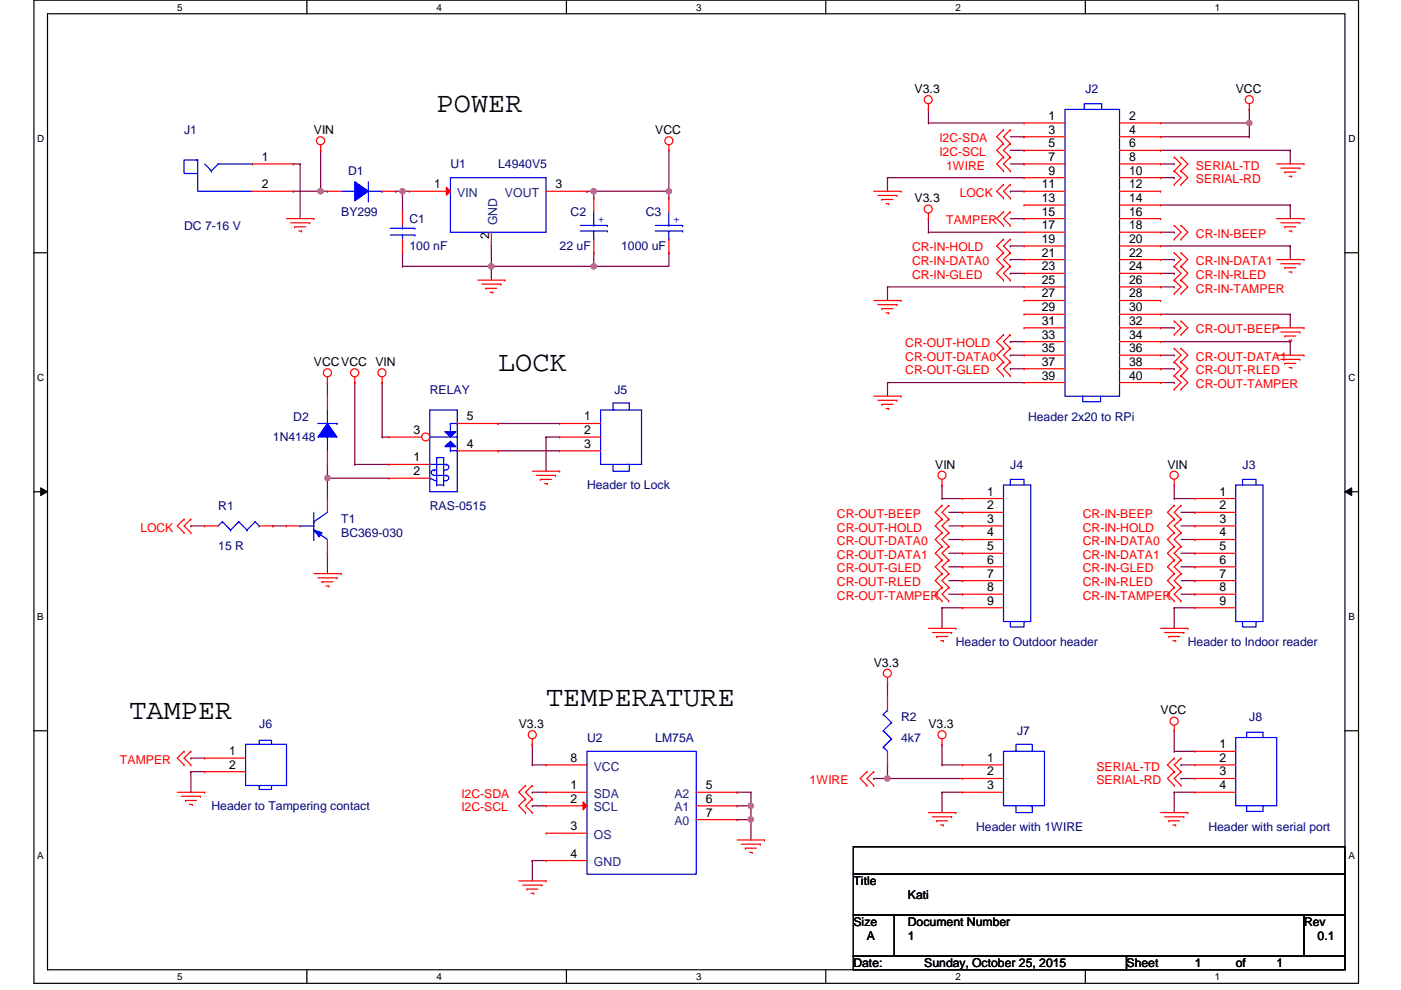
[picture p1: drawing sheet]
<svg xmlns="http://www.w3.org/2000/svg" width="297mm" height="210mm" viewBox="0 0 297 210" stroke-linecap="round" stroke-linejoin="round" font-family="sans-serif">
<path d="M7.2 0h280.8v208.5h-280.8zM10.1 2.9h275.1v202.7h-275.1z" fill="none" stroke="#000" stroke-width=".25"/>
<g fill="#fff">
<path d="M37.5 .3h1.2v2.4h-1.2z"/>
<path d="M37.5 205.9h1.2v2.3h-1.2z"/>
</g>
<path d="M65.1 0v2.9M65.1 205.6v2.9" fill="none" stroke="#000" stroke-width=".25"/>
<g fill="#fff">
<path d="M92.5 .3h1.2v2.4h-1.2z"/>
<path d="M92.5 205.9h1.2v2.3h-1.2z"/>
</g>
<path d="M120.1 0v2.9M120.1 205.6v2.9" fill="none" stroke="#000" stroke-width=".25"/>
<g fill="#fff">
<path d="M147.6 .3h1.1v2.4h-1.1z"/>
<path d="M147.6 205.9h1.1v2.3h-1.1z"/>
</g>
<path d="M175.1 0v2.9M175.1 205.6v2.9" fill="none" stroke="#000" stroke-width=".25"/>
<g fill="#fff">
<path d="M202.6 .3h1.1v2.4h-1.1z"/>
<path d="M202.6 205.9h1.1v2.3h-1.1z"/>
</g>
<path d="M230.1 0v2.9M230.1 205.6v2.9" fill="none" stroke="#000" stroke-width=".25"/>
<g fill="#fff">
<path d="M257.6 .3h1.1v2.4h-1.1z"/>
<path d="M257.6 205.9h1.1v2.3h-1.1z"/>
<path d="M7.9 28.2h1.5v2.4h-1.5z"/>
<path d="M285.9 28.2h1.5v2.4h-1.5z"/>
<path d="M7.9 78.9h1.5v2.3h-1.5z"/>
<path d="M285.9 78.9h1.5v2.3h-1.5z"/>
</g>
<path d="M7.2 53.6h2.9M285.2 53.6h2.8" fill="none" stroke="#000" stroke-width=".25"/>
<g fill="#fff">
<path d="M7.9 129.6h1.4v2.3h-1.4z"/>
<path d="M285.9 129.6h1.3v2.3h-1.3z"/>
</g>
<path d="M7.2 104.3h2.9M285.2 104.3h2.8" fill="none" stroke="#000" stroke-width=".25"/>
<path d="M8.6 103.4l1.5 .9-1.5 .8zM285.2 104.3l1.4-.9v1.7z" fill="#000"/>
<path d="M8.6 103.4l1.5 .9-1.5 .8zM285.2 104.3l1.4-.9v1.7z" fill="none" stroke="#000" stroke-width=".21"/>
<g fill="#fff">
<path d="M7.9 180.3h1.4v2.3h-1.4z"/>
<path d="M285.9 180.3h1.3v2.3h-1.3z"/>
</g>
<path d="M7.2 154.9h2.9M285.2 154.9h2.8" fill="none" stroke="#000" stroke-width=".25"/>
<path d="M62.2 40.6h.1M62.2 40.6h5.8" fill="none" stroke="#800040" stroke-width=".25"/>
<circle cx="68" cy="40.6" r=".56" fill="#f0f"/>
<circle cx="68" cy="40.6" r=".56" fill="none" stroke="#f0f" stroke-width=".25"/>
<g fill="none" stroke="#800040" stroke-width=".25">
<path d="M62.2 34.8h.1M62.2 34.8h1.4M63.6 34.8h.1M63.6 34.8v11.6M68 31.9h.1M68 31.9v8.7M68 40.6h.1M68 40.6h1.4M83.9 40.6h.1M83.9 40.6h1.4M85.3 56.5h.1M85.3 40.6h.1"/>
<path d="M85.3 40.6v4.3M104.2 52.2h.1M104.2 52.2v4.3h-18.9"/>
</g>
<circle cx="104.2" cy="56.5" r=".56" fill="#f0f"/>
<circle cx="104.2" cy="56.5" r=".56" fill="none" stroke="#f0f" stroke-width=".25"/>
<path d="M85.3 53.6h.1M85.3 40.6h.1M85.3 53.6v2.9M85.3 40.6h1.5" fill="none" stroke="#800040" stroke-width=".25"/>
<circle cx="85.3" cy="40.6" r=".56" fill="#f0f"/>
<circle cx="85.3" cy="40.6" r=".56" fill="none" stroke="#f0f" stroke-width=".25"/>
<path d="M124.5 40.6h.1M124.5 40.6h1.4M125.9 40.6h.1M125.9 40.6v1.4" fill="none" stroke="#800040" stroke-width=".25"/>
<circle cx="125.9" cy="40.6" r=".56" fill="#f0f"/>
<circle cx="125.9" cy="40.6" r=".56" fill="none" stroke="#f0f" stroke-width=".25"/>
<path d="M125.9 53.6h.1M125.9 53.6v2.9" fill="none" stroke="#800040" stroke-width=".25"/>
<circle cx="125.9" cy="56.5" r=".56" fill="#f0f"/>
<circle cx="125.9" cy="56.5" r=".56" fill="none" stroke="#f0f" stroke-width=".25"/>
<path d="M104.2 56.5h.1M104.2 56.5h21.7M104.2 56.5v2.9M141.8 40.6h.1M141.8 40.6v1.4" fill="none" stroke="#800040" stroke-width=".25"/>
<circle cx="141.8" cy="40.6" r=".56" fill="#f0f"/>
<circle cx="141.8" cy="40.6" r=".56" fill="none" stroke="#f0f" stroke-width=".25"/>
<g fill="none" stroke="#800040" stroke-width=".25">
<path d="M141.8 31.9h.1M141.8 31.9v8.7h-15.9M196.8 23.2h.1M196.8 26.1h.1M196.8 23.2v2.9M196.8 26.1h20.3M246.1 26.1h18.8M246.1 29h18.8M264.9 26.1h.1M264.9 23.2h.1M264.9 29h.1M264.9 23.2v5.8"/>
<path d="M125.9 40.6h.1M125.9 56.5h.1M141.8 53.6h.1M141.8 53.6v2.9h-15.9M214.2 40.6h.1M214.2 40.6h2.9M81 81.1h.1M81 92.7h.1M81 81.1v11.6M81 92.7h1.5M105.6 89.8h.1M105.6 95.6h.1"/>
<path d="M105.6 89.8h13.1M105.6 95.6h13.1M115.8 92.7h.1M115.8 92.7h2.9M115.8 92.7v7.2M40.5 111.5h.1M40.5 111.5h2.9M57.9 111.5h.1M57.9 111.5h2.8M69.4 117.3h.1M69.4 117.3v4.3M199.7 102.8h.1"/>
<path d="M199.7 105.7h.1M199.7 102.8v2.9M199.7 105.7h4.4M249 102.8h.1M249 105.7h.1M249 102.8v2.9M249 105.7h4.3M199.7 128.9h.1M199.7 128.9v4.3M199.7 128.9h4.4M249 128.9h.1M249 128.9v4.3"/>
<path d="M249 128.9h4.3M249 154.9h.1M249 159.3h.1M249 154.9v4.4M249 159.3h4.3M199.7 162.2h.1M199.7 162.2h4.4M249 168h.1M249 168h4.3"/>
</g>
<circle cx="264.9" cy="26.1" r=".56" fill="#f0f"/>
<circle cx="264.9" cy="26.1" r=".56" fill="none" stroke="#f0f" stroke-width=".25"/>
<g fill="none" stroke="#800040" stroke-width=".25">
<path d="M188.2 37.7h.1M188.2 37.7h28.9M188.2 37.7v2.9M214.2 29h2.9M214.2 31.9h2.9M217.1 29h.1M217.1 31.9h.1M246.1 31.9h27.5M246.1 34.8h2.9M246.1 37.7h2.9M249 34.8h.1M249 37.7h.1"/>
<path d="M273.6 31.9h.1M273.6 31.9v2.9M196.8 46.4h.1M196.8 49.2h.1M196.8 46.4v2.8M196.8 49.2h20.3M214.2 52.2h.1M214.2 55h.1M214.2 58h.1M214.2 52.2h2.9M214.2 55h2.9M214.2 58h2.9"/>
<path d="M214.2 46.4h2.9M217.1 46.4h.1M246.1 43.5h27.5M246.1 52.2h27.5M246.1 49.2h2.9M246.1 55h2.9M246.1 58h2.9M249 49.2h.1M249 55h.1M249 58h.1M273.6 43.5h.1M273.6 52.2h.1"/>
<path d="M273.6 43.5v2.9M273.6 52.2v2.8M188.2 60.8h.1M188.2 60.8v2.9M188.2 60.8h28.9M214.2 72.4h.1M214.2 75.3h.1M214.2 78.2h.1M214.2 72.4h2.9M214.2 75.3h2.9M214.2 78.2h2.9M246.1 60.8h2.9"/>
<path d="M246.1 66.6h27.5M246.1 72.4h27.5M246.1 69.5h2.9M246.1 75.3h2.9M246.1 78.2h2.9M249 60.8h.1M249 69.5h.1M249 75.3h.1M249 78.2h.1M273.6 66.6h.1M273.6 72.4h.1M273.6 66.6v2.9"/>
<path d="M273.6 72.4v2.9M188.2 81.1h.1M188.2 81.1v2.9M188.2 81.1h28.9M246.1 81.1h2.9M249 81.1h.1M201.2 108.6h2.9M201.2 111.5h2.9M201.2 114.4h2.9M201.2 117.3h2.9M204.1 108.6h.1M204.1 111.5h.1"/>
<path d="M204.1 114.4h.1M204.1 117.3h.1M250.4 108.6h2.9M250.4 111.5h2.9M250.4 114.4h2.9M250.4 117.3h2.9M253.3 108.6h.1M253.3 111.5h.1M253.3 114.4h.1M253.3 117.3h.1M201.2 120.2h2.9M201.2 123.1h2.9"/>
<path d="M201.2 126h2.9M204.1 120.2h.1M204.1 123.1h.1M204.1 126h.1M250.4 120.2h2.9M250.4 123.1h2.9M250.4 126h2.9M253.3 120.2h.1M253.3 123.1h.1M253.3 126h.1M40.5 160.7h.1M40.5 163.6h.1"/>
<path d="M40.5 160.7h2.9M40.5 163.6v4.4M40.5 163.6h2.9M156.3 173.8h.1M156.3 170.9h.1M156.3 173.8h2.9M156.3 170.9h2.9M159.2 173.8h.1M159.2 170.9h.1M159.2 170.9v7.2M250.4 162.2h.1M250.4 165.1h.1"/>
<path d="M250.4 162.2h2.9M250.4 165.1h2.9"/>
</g>
<circle cx="159.2" cy="173.7" r=".56" fill="#f0f"/>
<circle cx="159.2" cy="173.7" r=".56" fill="none" stroke="#f0f" stroke-width=".25"/>
<circle cx="159.2" cy="170.9" r=".56" fill="#f0f"/>
<circle cx="159.2" cy="170.9" r=".56" fill="none" stroke="#f0f" stroke-width=".25"/>
<g fill="none" stroke="#800040" stroke-width=".25">
<path d="M69.4 101.4h.1M69.4 101.4h13.1M112.9 157.8h.1M112.9 157.8v4.4M112.9 162.2h.1M112.9 168h.1M112.9 170.9h.1M112.9 168h2.9M112.9 162.2h2.9M112.9 170.9h2.9M156.3 168h.1M156.3 168h2.9"/>
<path d="M159.2 168h.1M159.2 168v2.9M112.9 182.5h.1M112.9 182.5v4.3M112.9 182.5h2.9"/>
</g>
<circle cx="69.4" cy="101.3" r=".56" fill="#f0f"/>
<circle cx="69.4" cy="101.3" r=".56" fill="none" stroke="#f0f" stroke-width=".25"/>
<path d="M214.2 34.8h2.9M217.1 34.8h.1M75.2 81.1h.1M75.2 81.1v17.4M185.2 165.1h.1M185.2 165.1h3M199.7 168h.1M199.7 168v4.3M199.7 168h4.4M249 168h.1M249 168v4.3" fill="none" stroke="#800040" stroke-width=".25"/>
<circle cx="188.1" cy="165.1" r=".56" fill="#f0f"/>
<circle cx="188.1" cy="165.1" r=".56" fill="none" stroke="#f0f" stroke-width=".25"/>
<g fill="none" stroke="#800040" stroke-width=".25">
<path d="M69.4 98.5h.1M69.4 81.1h.1M69.4 81.1v2.9M69.4 98.5v7.2M75.2 98.5h.1M75.2 98.5h7.3M69.4 101.4h.1M188.2 144.8h.1M188.2 144.8v2.9M199.7 157.8h.1M199.7 157.8v4.4M188.2 162.2h.1"/>
<path d="M188.2 165.1h.1M188.2 162.2v2.9M188.2 165.1h15.9"/>
</g>
<g fill="none" stroke="#f00" stroke-width=".25">
<path d="M68 31.9h.1M68 30.7v1.2M141.8 31.9h.1M141.8 30.7v1.2M196.8 23.2h.1M196.8 22v1.2M212.8 39.1h.1M212.8 27.5h.1M212.8 30.4h.1M212.8 33.3h.1M212.8 36.2h.1M212.8 39.1l-1.5 1.5 1.5 1.4"/>
<path d="M212.8 27.5l-1.5 1.5 1.5 1.4M212.8 30.4l-1.5 1.5 1.5 1.4M212.8 33.3l-1.5 1.5 1.5 1.4M214.2 39.1h.1M214.2 27.5h.1M214.2 30.4h.1M214.2 33.3h.1M214.2 36.2h.1M214.2 39.1l-1.4 1.5 1.4 1.4M214.2 27.5l-1.4 1.5 1.4 1.4M214.2 30.4l-1.4 1.5 1.4 1.4M214.2 33.3l-1.4 1.5 1.4 1.4"/>
<path d="M217.1 26.1h.1M217.1 29h.1M217.1 31.9h.1M217.1 34.8h.1M217.1 37.7h.1M217.1 34.8h8.7M217.1 26.1h8.7M217.1 29h8.7M217.1 31.9h8.7M217.1 37.7h8.7M237.4 34.8h8.7M237.4 26.1h8.7"/>
<path d="M237.4 29h8.7M237.4 31.9h8.7M237.4 37.7h8.7M246.1 26.1h.1M246.1 29h.1M246.1 31.9h.1M246.1 34.8h.1M246.1 37.7h.1M249 33.3h.1M249 36.2h.1M249 39.1h.1M249 33.3l1.4 1.5-1.4 1.4"/>
<path d="M249 36.2l1.4 1.5-1.4 1.4M250.4 33.3h.1M250.4 36.2h.1M250.4 39.1h.1M250.4 33.3l1.4 1.5-1.4 1.4M250.4 36.2l1.4 1.5-1.4 1.4M264.9 23.2h.1M264.9 22v1.2M270.7 34.8h5.8M271.6 35.6h4M272.4 36.5h.1M272.4 36.5h2.3"/>
<path d="M273.3 37.4h.6M273.9 37.4h.1M275.6 35.6h.1M276.5 34.8h.1M60.7 46.4h5.8M61.6 47.2h4.1M62.5 48.1h.1M62.5 48.1h2.3M63.4 49h.5M63.9 49h.1M65.7 47.2h.1M66.5 46.4h.1"/>
<path d="M101.3 59.4h5.8M107.1 59.4h.1M185.2 40.6h5.8M186.1 41.4h4.1M187 42.3h.1M187 42.3h2.3M187.9 43.2h.5M188.4 43.2h.1M190.2 41.4h.1M191 40.6h.1M196.8 46.4h.1M196.8 45.2v1.2"/>
<path d="M212.8 42h.1M212.8 50.7h.1M212.8 53.6h.1M212.8 56.5h.1M212.8 59.4h.1M212.8 44.9h.1M212.8 47.8h.1M212.8 50.7l-1.5 1.5 1.5 1.4M212.8 53.6l-1.5 1.4 1.5 1.5M212.8 56.5l-1.5 1.5 1.5 1.4M212.8 44.9l-1.5 1.5 1.5 1.4M214.2 42h.1"/>
<path d="M214.2 50.7h.1M214.2 53.6h.1M214.2 56.5h.1M214.2 59.4h.1M214.2 44.9h.1M214.2 47.8h.1M214.2 50.7l-1.4 1.5 1.4 1.4M214.2 53.6l-1.4 1.4 1.4 1.5M214.2 56.5l-1.4 1.5 1.4 1.4M214.2 44.9l-1.4 1.5 1.4 1.4M217.1 40.6h.1M217.1 43.5h.1"/>
<path d="M217.1 46.4h.1M217.1 49.2h.1M217.1 52.2h.1M217.1 55h.1M217.1 58h.1M217.1 46.4h8.7M217.1 40.6h8.7M217.1 55h8.7M217.1 43.5h8.7M217.1 49.2h8.7M217.1 52.2h8.7M217.1 58h8.7"/>
<path d="M237.4 46.4h8.7M237.4 40.6h8.7M237.4 55h8.7M237.4 43.5h8.7M237.4 49.2h8.7M237.4 52.2h8.7M237.4 58h8.7M246.1 40.6h.1M246.1 43.5h.1M246.1 46.4h.1M246.1 49.2h.1M246.1 52.2h.1"/>
<path d="M246.1 55h.1M246.1 58h.1M249 47.8h.1M249 50.7h.1M249 53.6h.1M249 56.5h.1M249 59.4h.1M249 47.8l1.4 1.4-1.4 1.5M249 53.6l1.4 1.4-1.4 1.5M249 56.5l1.4 1.5-1.4 1.4M249 59.4l1.4 1.4-1.4 1.5M250.4 47.8h.1"/>
<path d="M250.4 50.7h.1M250.4 53.6h.1M250.4 56.5h.1M250.4 59.4h.1M250.4 47.8l1.4 1.4-1.4 1.5M250.4 53.6l1.4 1.4-1.4 1.5M250.4 56.5l1.4 1.5-1.4 1.4M250.4 59.4l1.4 1.4-1.4 1.5M270.7 46.4h5.8M270.7 55h5.8M271.6 47.2h4M271.6 55.9h4"/>
<path d="M272.4 48.1h.1M272.4 56.8h.1M272.4 48.1h2.3M272.4 56.8h2.3M273.3 49h.6M273.3 57.7h.6M273.9 49h.1M273.9 57.7h.1M275.6 47.2h.1M275.6 55.9h.1M276.5 46.4h.1M276.5 55h.1"/>
<path d="M69.4 79.9v1.2M75.2 79.9v1.2M81 79.9v1.2M102.1 60.2h4.1M103 61.1h.1M103 61.1h2.3M103.9 62h.6M104.5 62h.1M106.2 60.2h.1M185.2 63.7h5.8M186.1 64.6h4.1M187 65.4h.1"/>
<path d="M187 65.4h2.3M187.9 66.3h.5M188.4 66.3h.1M190.2 64.6h.1M191 63.7h.1M212.8 71h.1M212.8 73.9h.1M212.8 76.8h.1M212.8 79.7h.1M212.8 76.8l-1.5 1.4 1.5 1.5M212.8 71l-1.5 1.4 1.5 1.5M212.8 73.9l-1.5 1.4 1.5 1.5"/>
<path d="M214.2 71h.1M214.2 73.9h.1M214.2 76.8h.1M214.2 79.7h.1M214.2 71l-1.4 1.4 1.4 1.5M214.2 73.9l-1.4 1.4 1.4 1.5M214.2 76.8l-1.4 1.4 1.4 1.5M217.1 60.8h.1M217.1 63.7h.1M217.1 66.6h.1M217.1 69.5h.1M217.1 72.4h.1"/>
<path d="M217.1 75.3h.1M217.1 78.2h.1M217.1 63.7h8.7M217.1 75.3h8.7M217.1 69.5h8.7M217.1 60.8h8.7M217.1 66.6h8.7M217.1 72.4h8.7M217.1 78.2h8.7M237.4 63.7h8.7M237.4 75.3h8.7M237.4 69.5h8.7"/>
<path d="M237.4 60.8h8.7M237.4 66.6h8.7M237.4 72.4h8.7M237.4 78.2h8.7M246.1 60.8h.1M246.1 63.7h.1M246.1 66.6h.1M246.1 69.5h.1M246.1 72.4h.1M246.1 75.3h.1M246.1 78.2h.1M249 62.3h.1"/>
<path d="M249 68.1h.1M249 71h.1M249 73.9h.1M249 76.8h.1M249 79.7h.1M249 68.1l1.4 1.4-1.4 1.5M249 73.9l1.4 1.4-1.4 1.5M249 76.8l1.4 1.4-1.4 1.5M249 79.7l1.4 1.4-1.4 1.4M250.4 62.3h.1M250.4 68.1h.1M250.4 71h.1"/>
<path d="M250.4 73.9h.1M250.4 76.8h.1M250.4 79.7h.1M250.4 68.1l1.4 1.4-1.4 1.5M250.4 73.9l1.4 1.4-1.4 1.5M250.4 76.8l1.4 1.4-1.4 1.5M250.4 79.7l1.4 1.4-1.4 1.4M270.7 75.3h5.8M270.7 69.5h5.8M271.6 76.2h4M271.6 70.4h4M272.4 77h.1"/>
<path d="M272.4 71.2h.1M272.4 77h2.3M272.4 71.2h2.3M273.3 77.9h.6M273.3 72.1h.6M273.9 77.9h.1M273.9 72.1h.1M275.6 76.2h.1M275.6 70.4h.1M276.5 75.3h.1M276.5 69.5h.1M69.4 81.1h.1"/>
<path d="M75.2 81.1h.1M81 81.1h.1M112.9 99.9h5.8M118.7 99.9h.1M185.2 84h5.8M186.1 84.9h4.1M187 85.7h.1M187 85.7h2.3M187.9 86.6h.5M188.4 86.6h.1M190.2 84.9h.1M191 84h.1"/>
<path d="M217.1 81.1h.1M217.1 81.1h8.7M237.4 81.1h8.7M246.1 81.1h.1M249 82.5h.1M250.4 82.5h.1M39 110.1h.1M39 112.9h.1M39 110.1l-1.4 1.4 1.4 1.4M40.5 110.1h.1M40.5 112.9h.1M40.5 110.1l-1.5 1.4 1.5 1.4"/>
<path d="M113.7 100.8h4.1M114.6 101.6h.1M114.6 101.6h2.3M115.5 102.5h.5M116 102.5h.1M117.8 100.8h.1M199.7 102.8h.1M199.7 107.1h.1M199.7 110.1h.1M199.7 112.9h.1M199.7 115.9h.1M199.7 118.7h.1"/>
<path d="M199.7 101.6v1.2M199.7 112.9l-1.4 1.5 1.4 1.5M199.7 110.1l-1.4 1.4 1.4 1.4M199.7 107.1l-1.4 1.5 1.4 1.5M199.7 115.9l-1.4 1.4 1.4 1.4M199.7 118.7l-1.4 1.5 1.4 1.4M201.2 107.1h.1M201.2 110.1h.1M201.2 112.9h.1M201.2 115.9h.1M201.2 118.7h.1M201.2 112.9l-1.5 1.5 1.5 1.5"/>
<path d="M201.2 110.1l-1.5 1.4 1.5 1.4M201.2 118.7l-1.5 1.5 1.5 1.4M201.2 107.1l-1.5 1.5 1.5 1.5M201.2 115.9l-1.5 1.4 1.5 1.4M249 102.8h.1M249 107.1h.1M249 110.1h.1M249 112.9h.1M249 115.9h.1M249 118.7h.1M249 101.6v1.2M249 107.1l-1.5 1.5 1.5 1.5"/>
<path d="M249 110.1l-1.5 1.4 1.5 1.4M249 112.9l-1.5 1.5 1.5 1.5M249 115.9l-1.5 1.4 1.5 1.4M249 118.7l-1.5 1.5 1.5 1.4M250.4 107.1h.1M250.4 110.1h.1M250.4 112.9h.1M250.4 115.9h.1M250.4 118.7h.1M250.4 107.1l-1.4 1.5 1.4 1.5M250.4 110.1l-1.4 1.4 1.4 1.4M250.4 112.9l-1.4 1.5 1.4 1.5"/>
<path d="M250.4 115.9l-1.4 1.4 1.4 1.4M250.4 118.7l-1.4 1.5 1.4 1.4M66.5 121.6h5.8M67.4 122.5h4.1M68.3 123.4h.1M68.3 123.4h2.3M69.1 124.2h.6M69.7 124.2h.1M71.5 122.5h.1M72.3 121.6h.1M196.8 133.2h5.8M197.7 134.1h4.1"/>
<path d="M198.6 135h.1M198.6 135h2.3M199.4 135.8h.6M199.7 121.6h.1M199.7 124.5h.1M199.7 127.4h.1M199.7 121.6l-1.4 1.5 1.4 1.4M199.7 124.5l-1.4 1.5 1.4 1.4M200 135.8h.1M201.2 121.6h.1M201.2 124.5h.1M201.2 127.4h.1"/>
<path d="M201.2 121.6l-1.5 1.5 1.5 1.4M201.2 124.5l-1.5 1.5 1.5 1.4M201.8 134.1h.1M202.6 133.2h.1M246.1 133.2h5.7M246.9 134.1h4.1M247.8 135h.1M247.8 135h2.3M248.7 135.8h.6M249 121.6h.1M249 124.5h.1M249 127.4h.1"/>
<path d="M249 121.6l-1.5 1.5 1.5 1.4M249 124.5l-1.5 1.5 1.5 1.4M249.3 135.8h.1M250.4 121.6h.1M250.4 124.5h.1M250.4 127.4h.1M250.4 121.6l-1.4 1.5 1.4 1.4M250.4 124.5l-1.4 1.5 1.4 1.4M251 134.1h.1M251.8 133.2h.1M39 159.3h.1M39 159.3l-1.4 1.4 1.4 1.5"/>
<path d="M40.5 159.3h.1M40.5 159.3l-1.5 1.4 1.5 1.5M112.9 157.8h.1M112.9 156.7v1.1M188.2 144.8h.1M188.2 147.7h.1M188.2 143.6v1.2M188.2 147.7v2.9M188.2 159.3v2.9M199.7 157.8h.1M199.7 156.7v1.1M249 154.9h.1"/>
<path d="M249 153.8v1.1M37.6 168h5.8M38.4 168.8h4.1M39 162.2h.1M39.3 169.7h.1M39.3 169.7h2.4M40.2 170.6h.6M40.5 162.2h.1M40.8 170.6h.1M42.5 168.8h.1M43.4 168h.1M111.4 166.5h.1"/>
<path d="M111.4 169.4h.1M111.4 172.3h.1M111.4 166.5l-1.4 1.5 1.4 1.4M111.4 169.4l-1.4 1.5 1.4 1.4M112.9 166.5h.1M112.9 169.4h.1M112.9 172.3h.1M112.9 166.5l-1.5 1.5 1.5 1.4M112.9 169.4l-1.5 1.5 1.5 1.4M156.3 178.1h5.8M157.2 179h4M158 179.8h.1"/>
<path d="M158 179.8h2.4M161.2 179h.1M162.1 178.1h.1M183.8 163.6h.1M183.8 166.5h.1M183.8 163.6l-1.4 1.5 1.4 1.4M185.2 163.6h.1M185.2 166.5h.1M185.2 163.6l-1.4 1.5 1.4 1.4M188.2 162.2h.1M196.8 172.3h5.8M197.7 173.2h4.1"/>
<path d="M198.6 174h.1M198.6 174h2.3M199.4 174.9h.6M200 174.9h.1M201.8 173.2h.1M202.6 172.3h.1M246.1 172.3h5.7M246.9 173.2h4.1M247.8 174h.1M247.8 174h2.3M248.7 174.9h.6M249 160.7h.1"/>
<path d="M249 163.6h.1M249 166.5h.1M249 160.7l-1.5 1.5 1.5 1.4M249 163.6l-1.5 1.5 1.5 1.4M249.3 174.9h.1M250.4 160.7h.1M250.4 163.6h.1M250.4 166.5h.1M250.4 160.7l-1.4 1.5 1.4 1.4M250.4 163.6l-1.4 1.5 1.4 1.4M251 173.2h.1M251.8 172.3h.1"/>
<path d="M110 186.8h5.8M110.8 187.7h4.1M111.7 188.5h.1M111.7 188.5h2.3M112.6 189.4h.6M113.2 189.4h.1M114.9 187.7h.1M115.8 186.8h.1M158.9 180.7h.6M159.5 180.7h.1"/>
<circle cx="68" cy="29.8" r=".86"/>
<circle cx="141.8" cy="29.8" r=".85"/>
<circle cx="196.8" cy="21.1" r=".85"/>
<circle cx="264.9" cy="21.1" r=".85"/>
<circle cx="196.8" cy="44.3" r=".85"/>
<circle cx="69.4" cy="79" r=".85"/>
<circle cx="75.2" cy="79" r=".86"/>
<circle cx="81" cy="79" r=".85"/>
<circle cx="199.7" cy="100.8" r=".85"/>
<circle cx="248.9" cy="100.8" r=".86"/>
<circle cx="112.9" cy="155.8" r=".85"/>
<circle cx="188.1" cy="142.7" r=".85"/>
<circle cx="199.7" cy="155.8" r=".85"/>
<circle cx="248.9" cy="152.9" r=".86"/>
</g>
<path d="M180.9 179.5h104.3v5.8h-104.3zM180.9 185.3h104.3v8.7h-104.3zM180.9 194h8.7v8.7h-8.7zM189.6 194h86.9v8.7h-86.9zM276.5 194h8.7v8.7h-8.7zM180.9 202.7h57.9v2.9h-57.9zM238.8 202.7h46.4v2.9h-46.4z" fill="none" stroke="#000" stroke-width=".25"/>
<g fill="none" stroke="#00f" stroke-width=".25">
<path d="M78.1 38.5v4.1M225.8 23.2h11.6v60.8h-11.6zM229.9 23.2v-1.2h3.7v1.2M72.3 40.6h2.9M75.2 40.6h.1M78.1 42.6h.1M78.1 40.6h2.9M81 40.6h.1M229.6 84v1.2h3.7v-1.2M187.3 158.4h.1M187.3 154.9h.1M187.3 151.5h.1"/>
<path d="M187.3 158.4l.9 .9M187.3 154.9l1.7 1.8M187.3 151.5l1.7 1.7M188.2 150.6h.1M188.2 150.6l-.9 .9M189 156.7h.1M189 153.2h.1M189 156.7l-1.7 1.7M189 153.2l-1.7 1.7"/>
</g>
<path d="M75.2 38.5l2.9 2.1-2.9 2z" fill-rule="evenodd" fill="#00f"/>
<path d="M75.2 38.5l2.9 2.1-2.9 2z" fill="none" stroke="#00f" stroke-width=".25"/>
<path d="M69.4 40.6h.1M69.4 40.6h2.9M81 40.6h2.9M83.9 40.6h.1" fill="none" stroke="#f00" stroke-width=".25"/>
<path d="M94.3 94.7l1.2-1.1 1.1 1.1z" fill="#00f"/>
<path d="M94.3 94.7l1.2-1.1 1.1 1.1z" fill="none" stroke="#00f" stroke-width=".25"/>
<path d="M94.3 91.5h2.3l-1.1 1.2z" fill="#00f"/>
<g fill="none" stroke="#00f" stroke-width=".25">
<path d="M91.1 86.9h5.8v17.4h-5.8zM91.1 92.7h5.8M91.1 98.5h3.5M92 99.7h.1M92 99.7a.53 .53 0 0 0-.6 .5 .53 .53 0 0 0 .6 .5M92 99.7h.6M92.6 97h.1M92.6 97v5.8M92.6 97h1.5M94.1 97h.1M94.1 99.7h.1M94.1 97v5.8"/>
<path d="M94.1 99.7h.5M94.3 91.5h2.3l-1.1 1.2zM94.6 98.5h.1M94.6 98.5a.57 .57 0 0 1 .6 .5 .57 .57 0 0 1-.6 .6M95.5 89.8h.1M95.5 95.6h.1M95.5 89.8v1.7M95.5 94.7v.9M95.5 89.8h1.4M95.5 95.6h1.4M96.9 92.7h.1M96.9 89.8h.1"/>
<path d="M96.9 95.6h.1M91.1 101.4l.5 .3M91.8 101.6l.5 .3M92 100.8h2.6M92.3 101.9h.3M92.6 102.8h.1M92.6 101.9h.1M92.6 102.8h1.5M94.1 102.8h.1M94.1 101.9h.1M94.1 101.9h.5M94.6 100.8h.1"/>
<path d="M94.6 100.8a.52 .52 0 0 1 .6 .5l-.3 .5-.3 .1"/>
</g>
<circle cx="90.3" cy="92.6" r=".84" fill="#fff"/>
<g fill="none" stroke="#f00" stroke-width=".25">
<path d="M125.9 42h.1M125.9 53.6h.1M125.9 42v2.9M125.9 50.7v2.9M82.5 92.7h.1M82.5 98.5h.1M82.5 92.7h6.9M82.5 98.5h8.6M96.9 89.8h8.7M96.9 95.6h8.7M105.6 89.8h.1M105.6 95.6h.1"/>
<path d="M82.5 101.4h.1M82.5 101.4h8.6M253.3 159.3h.1M253.3 159.3h8.7M43.4 160.7h.1M43.4 163.6h.1M43.4 160.7h8.7M43.4 163.6h8.7M253.3 162.2h.1M253.3 165.1h.1M253.3 168h.1M253.3 162.2h8.7"/>
<path d="M253.3 165.1h8.7M253.3 168h8.7"/>
<circle cx="90.3" cy="92.6" r=".84"/>
</g>
<g fill="none" stroke="#00f" stroke-width=".25">
<path d="M95.5 37.7h20.3v11.5h-20.3zM123 47.8h5.8M123 49h5.8M125.9 50.7h.1M125.9 47.8h.1M125.9 44.9v2.9M125.9 49v1.7M128.8 47.8h.1M128.8 49h.1M52.1 157.8h8.6v8.7h-8.6zM54.9 157.8v-.8h2.7v.8M262 156.4h8.7v14.5h-8.7z"/>
<path d="M264.3 156.4v-1.2h3.5v1.2M54.9 166.5v.9h2.7v-.9M264.3 170.9v1.1h3.5v-1.1"/>
</g>
<path d="M94.7 39.7l.8 .9-.8 .8z" fill="#f00"/>
<g fill="none" stroke="#f00" stroke-width=".25">
<path d="M94.7 39.7l.8 .9-.8 .8zM86.8 40.6h.1M86.8 40.6h8.7M104.2 52.2h.1M104.2 49.2v3M115.8 40.6h8.7M124.5 40.6h.1M204.1 105.7h.1M204.1 108.6h.1M204.1 111.5h.1M204.1 114.4h.1M204.1 117.3h.1"/>
<path d="M204.1 105.7h8.7M204.1 108.6h8.7M204.1 111.5h8.7M204.1 114.4h8.7M204.1 117.3h8.7M204.1 120.2h.1M204.1 123.1h.1M204.1 126h.1M204.1 128.9h.1M204.1 120.2h8.7M204.1 123.1h8.7M204.1 126h8.7"/>
<path d="M204.1 128.9h8.7"/>
</g>
<path d="M67.4 89.8h4.1M69.4 92.7h.1M69.4 86.9h.1M69.4 86.9v2.9M69.4 92.7v2.9M71.5 89.8h.1M212.8 102.8h5.8v29h-5.8zM214.2 102.8v-1.2h2.9v1.2M214.2 131.8v1.1h2.9v-1.1" fill="none" stroke="#00f" stroke-width=".25"/>
<path d="M69.4 89.8l2.1 2.9h-4.1z" fill-rule="evenodd" fill="#00f"/>
<g fill="none" stroke="#00f" stroke-width=".25">
<path d="M41.7 33.9h.2h-2.9v2.9h2.9M41.9 33.9v6.7h11.6M43.4 34.8l1.4 1.4M44.8 36.2h.1M53.5 34.8h.1M53.5 34.8h-7.2l-1.5 1.4M82.8 49.8h5.2M82.8 48.4h5.2M85.3 48.4h.1M85.3 49.8h.1M85.3 47.8v.6M85.3 49.8v.9"/>
<path d="M88 49.8h.1M88 48.4h.1M69.4 89.8l2.1 2.9h-4.1zM47.2 110.6h.1M47.2 110.6l-.9 .9M47.2 110.6l1.7 1.8M48.9 112.4h.1M50.6 110.6h.1M50.6 110.6l-1.7 1.8M50.6 110.6l1.8 1.8M52.4 112.4h.1M54.1 110.6h.1"/>
<path d="M54.1 110.6l-1.7 1.8M54.1 110.6l.8 .9M54.9 111.5h.1M262 102.8h5.8v29h-5.8zM263.4 102.8v-1.2h2.9v1.2M263.4 131.8v1.1h2.9v-1.1M124.5 159.3h23.1v26h-23.1z"/>
</g>
<g fill="none" stroke="#f00" stroke-width=".25">
<path d="M53.5 34.8h8.7M62.2 34.8h.1M53.5 40.6h8.7M62.2 40.6h.1M85.3 44.9h.1M85.3 53.6h.1M85.3 44.9v2.9M85.3 50.7v2.9M69.4 98.5h.1M69.4 84h.1M69.4 84v2.9M69.4 95.6v2.9"/>
<path d="M43.4 111.5h.1M43.4 111.5h2.9M54.9 111.5h3M57.9 111.5h.1M253.3 105.7h.1M253.3 108.6h.1M253.3 111.5h.1M253.3 114.4h.1M253.3 117.3h.1M253.3 111.5h8.7M253.3 105.7h8.7M253.3 108.6h8.7"/>
<path d="M253.3 114.4h8.7M253.3 117.3h8.7M253.3 120.2h.1M253.3 123.1h.1M253.3 126h.1M253.3 128.9h.1M253.3 120.2h8.7M253.3 123.1h8.7M253.3 126h8.7M253.3 128.9h8.7M115.8 168h.1M115.8 168h8.7"/>
</g>
<path d="M123.6 170l.9 .9-.9 .8z" fill="#f00"/>
<g fill="none" stroke="#f00" stroke-width=".25">
<path d="M141.8 42h.1M141.8 53.6h.1M141.8 42v2.9M141.8 50.7v2.9M118.7 89.8h.1M118.7 92.7h.1M118.7 95.6h.1M118.7 89.8h8.6M118.7 92.7h8.6M118.7 95.6h8.6M115.8 170.9h.1M115.8 176.7h.1"/>
<path d="M115.8 162.2h.1M115.8 170.9h8.7M115.8 176.7h8.7M115.8 162.2h8.7M123.6 170l.9 .9-.9 .8zM147.6 170.9h8.7M147.6 168h8.7M147.6 173.8h8.7M156.3 168h.1M156.3 170.9h.1M156.3 173.8h.1M115.8 182.5h.1"/>
<path d="M115.8 182.5h8.7"/>
</g>
<g fill="none" stroke="#00f" stroke-width=".25">
<path d="M138.9 47.8h5.8M138.9 49h5.8M141.8 50.7h.1M141.8 47.8h.1M141.8 44.9v2.9M141.8 49v1.7M144.7 47.8h.1M144.7 49h.1M127.3 86.9h8.7v11.6h-8.7zM130 98.5v1.4h3.4v-1.4h-.3M130.3 86.9h-.3v-1.5h3.4v1.5M63.6 111.5h.1"/>
<path d="M63.6 111.5h2.9M66.5 110.6h.1M66.5 112.4h.1M66.5 114.4h.1M66.5 112.4l2.9 2M66.5 108.6v5.8M69.4 108.6l-2.9 2"/>
</g>
<path d="M66.5 112.4l1.8 .5-.6 .9z" fill="#00f"/>
<path d="M66.5 112.4l1.8 .5-.6 .9zM212.8 159.3h8.6v11.6h-8.6zM215.6 159.3h-.2v-1.5h3.5v1.5M215.4 170.9v1.4h3.5v-1.4h-.3" fill="none" stroke="#00f" stroke-width=".25"/>
<path d="M60.7 111.5h.1M60.7 111.5h2.9M69.4 117.3h.1M69.4 105.7h.1M69.4 105.7v2.9M69.4 114.4v2.9M204.1 162.2h.1M204.1 165.1h.1M204.1 168h.1M204.1 162.2h8.7M204.1 165.1h8.7M204.1 168h8.7" fill="none" stroke="#f00" stroke-width=".25"/>
<circle cx="68" cy="40.6" r=".56" fill="#f0f"/>
<circle cx="68" cy="40.6" r=".56" fill="none" stroke="#f0f" stroke-width=".25"/>
<circle cx="104.2" cy="56.5" r=".56" fill="#f0f"/>
<circle cx="104.2" cy="56.5" r=".56" fill="none" stroke="#f0f" stroke-width=".25"/>
<circle cx="85.3" cy="40.6" r=".56" fill="#f0f"/>
<circle cx="85.3" cy="40.6" r=".56" fill="none" stroke="#f0f" stroke-width=".25"/>
<circle cx="125.9" cy="40.6" r=".56" fill="#f0f"/>
<circle cx="125.9" cy="40.6" r=".56" fill="none" stroke="#f0f" stroke-width=".25"/>
<circle cx="125.9" cy="56.5" r=".56" fill="#f0f"/>
<circle cx="125.9" cy="56.5" r=".56" fill="none" stroke="#f0f" stroke-width=".25"/>
<circle cx="141.8" cy="40.6" r=".56" fill="#f0f"/>
<circle cx="141.8" cy="40.6" r=".56" fill="none" stroke="#f0f" stroke-width=".25"/>
<circle cx="264.9" cy="26.1" r=".56" fill="#f0f"/>
<circle cx="264.9" cy="26.1" r=".56" fill="none" stroke="#f0f" stroke-width=".25"/>
<circle cx="159.2" cy="173.7" r=".56" fill="#f0f"/>
<circle cx="159.2" cy="173.7" r=".56" fill="none" stroke="#f0f" stroke-width=".25"/>
<circle cx="159.2" cy="170.9" r=".56" fill="#f0f"/>
<circle cx="159.2" cy="170.9" r=".56" fill="none" stroke="#f0f" stroke-width=".25"/>
<circle cx="69.4" cy="101.3" r=".56" fill="#f0f"/>
<circle cx="69.4" cy="101.3" r=".56" fill="none" stroke="#f0f" stroke-width=".25"/>
<circle cx="188.1" cy="165.1" r=".56" fill="#f0f"/>
<circle cx="188.1" cy="165.1" r=".56" fill="none" stroke="#f0f" stroke-width=".25"/>
<g font-size="6.1">
<text x="92.6" y="23.7">POWER</text>
<text x="105.6" y="78.7">LOCK</text>
<text x="115.8" y="149.6">TEMPERATURE</text>
<text x="27.4" y="152.5">TAMPER</text>
</g>
<g font-size="2.6">
<text x="193.9" y="19.7">V3.3</text>
<text x="262" y="19.7">VCC</text>
<text x="66.5" y="28.4">VIN</text>
<text x="138.9" y="28.4">VCC</text>
<text x="222.3" y="25.4">1</text>
<text x="222.3" y="28.4">3</text>
<text x="239.4" y="25.4">2</text>
<text x="239.4" y="28.4">4</text>
<text x="55.5" y="34.1">1</text>
<text x="222.3" y="31.2">5</text>
<text x="222.3" y="34.1">7</text>
<text x="239.4" y="31.2">6</text>
<text x="239.4" y="34.1">8</text>
<text x="55.5" y="39.9">2</text>
<text x="92" y="39.9">1</text>
<text x="117.8" y="39.9">3</text>
<text x="220.9" y="39.9">11</text>
<text x="222.3" y="37">9</text>
<text x="239.4" y="37">10</text>
<text x="239.4" y="39.9">12</text>
<text x="193.9" y="42.9">V3.3</text>
<text x="220.9" y="42.8">13</text>
<text x="220.9" y="45.7">15</text>
<text x="239.4" y="42.8">14</text>
<text x="239.4" y="45.7">16</text>
<text x="103.7" y="50.7" transform="rotate(-90 103.7 50.7)">2</text>
<text x="220.9" y="48.6">17</text>
<text x="220.9" y="51.5">19</text>
<text x="239.4" y="48.6">18</text>
<text x="239.4" y="51.5">20</text>
<text x="220.9" y="54.4">21</text>
<text x="220.9" y="57.3">23</text>
<text x="239.4" y="54.4">22</text>
<text x="239.4" y="57.3">24</text>
<text x="220.9" y="60.2">25</text>
<text x="220.9" y="63.1">27</text>
<text x="220.9" y="66">29</text>
<text x="239.4" y="60.2">26</text>
<text x="239.4" y="63.1">28</text>
<text x="239.4" y="66">30</text>
<text x="220.9" y="68.9">31</text>
<text x="220.9" y="71.8">33</text>
<text x="239.4" y="68.9">32</text>
<text x="239.4" y="71.8">34</text>
<text x="66.5" y="77.6">VCCVCC VIN</text>
<text x="220.9" y="74.7">35</text>
<text x="220.9" y="77.6">37</text>
<text x="239.4" y="74.7">36</text>
<text x="239.4" y="77.6">38</text>
<text x="220.9" y="80.5">39</text>
<text x="239.4" y="80.5">40</text>
<text x="99" y="89.2">5</text>
<text x="123.9" y="89.2">1</text>
<text x="87.7" y="92">3</text>
<text x="99" y="95">4</text>
<text x="123.9" y="92">2</text>
<text x="123.9" y="95">3</text>
<text x="87.7" y="97.8">1</text>
<text x="87.7" y="100.8">2</text>
<text x="198.3" y="99.4">VIN</text>
<text x="247.5" y="99.4">VIN</text>
<text x="209.3" y="105.1">1</text>
<text x="209.3" y="108">2</text>
<text x="258.5" y="105.1">1</text>
<text x="258.5" y="108">2</text>
<text x="209.3" y="110.9">3</text>
<text x="209.3" y="113.7">4</text>
<text x="258.5" y="110.9">3</text>
<text x="258.5" y="113.7">4</text>
<text x="209.3" y="116.7">5</text>
<text x="209.3" y="119.5">6</text>
<text x="258.5" y="116.7">5</text>
<text x="258.5" y="119.5">6</text>
<text x="209.3" y="122.5">7</text>
<text x="209.3" y="125.3">8</text>
<text x="258.5" y="122.5">7</text>
<text x="258.5" y="125.3">8</text>
<text x="209.3" y="128.2">9</text>
<text x="258.5" y="128.2">9</text>
<text x="185.2" y="141.4">V3.3</text>
<text x="110" y="154.4">V3.3</text>
<text x="196.8" y="154.4">V3.3</text>
<text x="246.1" y="151.5">VCC</text>
<text x="48.6" y="160.1">1</text>
<text x="121" y="161.5">8</text>
<text x="209.3" y="161.5">1</text>
<text x="258.5" y="158.7">1</text>
<text x="258.5" y="161.5">2</text>
<text x="48.6" y="163">2</text>
<text x="121" y="167.3">1</text>
<text x="149.6" y="167.3">5</text>
<text x="209.3" y="164.4">2</text>
<text x="209.3" y="167.3">3</text>
<text x="258.5" y="164.4">3</text>
<text x="258.5" y="167.3">4</text>
<text x="121" y="170.2">2</text>
<text x="149.6" y="170.2">6</text>
<text x="149.6" y="173.1">7</text>
<text x="121" y="176">3</text>
<text x="121" y="181.8">4</text>
<text x="180.9" y="187.7">Title</text>
<text x="192.5" y="190.6">Kati</text>
<text x="180.9" y="196.3">Size</text>
<text x="192.5" y="196.3">Document Number</text>
<text x="276.5" y="196.3">Rev</text>
<text x="183.8" y="199.3">A</text>
<text x="192.5" y="199.3">1</text>
<text x="279.4" y="199.3">0.1</text>
<text x="180.9" y="205.1">Date:</text>
<text x="196" y="205.1">Sunday, October 25, 2015</text>
<text x="238.8" y="205.1">Sheet</text>
<text x="253.3" y="205.1">1</text>
<text x="262" y="205.1">of</text>
<text x="270.7" y="205.1">1</text>
</g>
<g font-size="2.6" fill="#000080">
<text x="230.1" y="19.7">J2</text>
<text x="39" y="28.4">J1</text>
<text x="95.5" y="35.6">U1</text>
<text x="105.6" y="35.6">L4940V5</text>
<text x="73.8" y="37.1">D1</text>
<text x="72.3" y="45.8">BY299</text>
<text x="86.8" y="47.2">C1</text>
<text x="121" y="45.8">C2</text>
<text x="136.9" y="45.8">C3</text>
<text x="39" y="48.7">DC 7-16 V</text>
<text x="86.8" y="53">100 nF</text>
<text x="118.7" y="53">22 uF</text>
<text x="131.7" y="53">1000 uF</text>
<text x="91.1" y="83.4">RELAY</text>
<text x="130.3" y="83.4">J5</text>
<text x="62.2" y="89.2">D2</text>
<text x="218" y="89.2">Header 2x20 to RPi</text>
<text x="57.9" y="93.6">1N4148</text>
<text x="214.2" y="99.4">J4</text>
<text x="263.4" y="99.4">J3</text>
<text x="124.5" y="103.7">Header to Lock</text>
<text x="46.3" y="108">R1</text>
<text x="72.3" y="111">T1</text>
<text x="72.3" y="113.8">BC369-030</text>
<text x="91.1" y="108">RAS-0515</text>
<text x="46.3" y="116.7">15 R</text>
<text x="202.6" y="137">Header to Outdoor header</text>
<text x="251.8" y="137">Header to Indoor reader</text>
<text x="54.9" y="154.4">J6</text>
<text x="191" y="152.9">R2</text>
<text x="215.6" y="155.8">J7</text>
<text x="264.9" y="152.9">J8</text>
<text x="124.5" y="157.3">U2</text>
<text x="138.9" y="157.3">LM75A</text>
<text x="191" y="157.3">4k7</text>
<text x="44.8" y="171.7">Header to Tampering contact</text>
<text x="207" y="176.1">Header with 1WIRE</text>
<text x="256.2" y="176.1">Header with serial port</text>
</g>
<g font-size="2.6" fill="#f00">
<text x="199.2" y="30.1">I2C-SDA</text>
<text x="199.2" y="33.1">I2C-SCL</text>
<text x="200.6" y="35.9">1WIRE</text>
<text x="253.6" y="35.9">SERIAL-TD</text>
<text x="203.5" y="41.7">LOCK</text>
<text x="253.6" y="38.8">SERIAL-RD</text>
<text x="200.6" y="47.5">TAMPER</text>
<text x="193.4" y="53.3">CR-IN-HOLD</text>
<text x="253.6" y="50.4">CR-IN-BEEP</text>
<text x="193.4" y="56.2">CR-IN-DATA0</text>
<text x="193.4" y="59.1">CR-IN-GLED</text>
<text x="253.6" y="56.2">CR-IN-DATA1</text>
<text x="253.6" y="59.1">CR-IN-RLED</text>
<text x="253.6" y="62">CR-IN-TAMPER</text>
<text x="253.6" y="70.7">CR-OUT-BEEP</text>
<text x="191.9" y="73.6">CR-OUT-HOLD</text>
<text x="191.9" y="76.5">CR-OUT-DATA0</text>
<text x="253.6" y="76.5">CR-OUT-DATA1</text>
<text x="191.9" y="79.4">CR-OUT-GLED</text>
<text x="253.6" y="79.4">CR-OUT-RLED</text>
<text x="253.6" y="82.3">CR-OUT-TAMPER</text>
<text x="29.8" y="112.7">LOCK</text>
<text x="177.5" y="109.8">CR-OUT-BEEP</text>
<text x="177.5" y="112.7">CR-OUT-HOLD</text>
<text x="229.6" y="109.8">CR-IN-BEEP</text>
<text x="229.6" y="112.7">CR-IN-HOLD</text>
<text x="177.5" y="115.6">CR-OUT-DATA0</text>
<text x="177.5" y="118.4">CR-OUT-DATA1</text>
<text x="229.6" y="115.6">CR-IN-DATA0</text>
<text x="229.6" y="118.4">CR-IN-DATA1</text>
<text x="177.5" y="121.4">CR-OUT-GLED</text>
<text x="177.5" y="124.2">CR-OUT-RLED</text>
<text x="229.6" y="121.4">CR-IN-GLED</text>
<text x="229.6" y="124.2">CR-IN-RLED</text>
<text x="177.5" y="127.2">CR-OUT-TAMPER</text>
<text x="229.6" y="127.2">CR-IN-TAMPER</text>
<text x="25.4" y="161.9">TAMPER</text>
<text x="171.7" y="166.2">1WIRE</text>
<text x="232.4" y="163.4">SERIAL-TD</text>
<text x="232.4" y="166.2">SERIAL-RD</text>
<text x="97.8" y="169.1">I2C-SDA</text>
<text x="97.8" y="172">I2C-SCL</text>
</g>
<g font-size="2.6" fill="#004080">
<text x="96.9" y="41.7">VIN</text>
<text x="107.1" y="41.7">VOUT</text>
<text x="105.4" y="47.8" transform="rotate(-90 105.4 47.8)">GND</text>
<text x="125.9" y="163.4">VCC</text>
<text x="125.9" y="169.2">SDA</text>
<text x="125.9" y="172">SCL</text>
<text x="143" y="169.2">A2</text>
<text x="143" y="172">A1</text>
<text x="125.9" y="177.8">OS</text>
<text x="143" y="175">A0</text>
<text x="125.9" y="183.6">GND</text>
</g>
<g font-size="2.6" fill="#00f">
<text x="126.8" y="47.3">+</text>
<text x="142.7" y="47.3">+</text>
</g>
<g font-size="2.1">
<text x="37.5" y="2.2">5</text>
<text x="92.5" y="2.2">4</text>
<text x="147.6" y="2.2">3</text>
<text x="202.6" y="2.2">2</text>
<text x="257.6" y="2.2">1</text>
<text x="7.9" y="30.1">D</text>
<text x="285.9" y="30.1">D</text>
<text x="7.9" y="80.8">C</text>
<text x="285.9" y="80.8">C</text>
<text x="7.9" y="131.5">B</text>
<text x="285.9" y="131.5">B</text>
<text x="7.9" y="182.2">A</text>
<text x="285.9" y="182.2">A</text>
<text x="37.5" y="207.8">5</text>
<text x="92.5" y="207.8">4</text>
<text x="147.6" y="207.8">3</text>
<text x="202.6" y="207.8">2</text>
<text x="257.6" y="207.8">1</text>
</g>
</svg>
